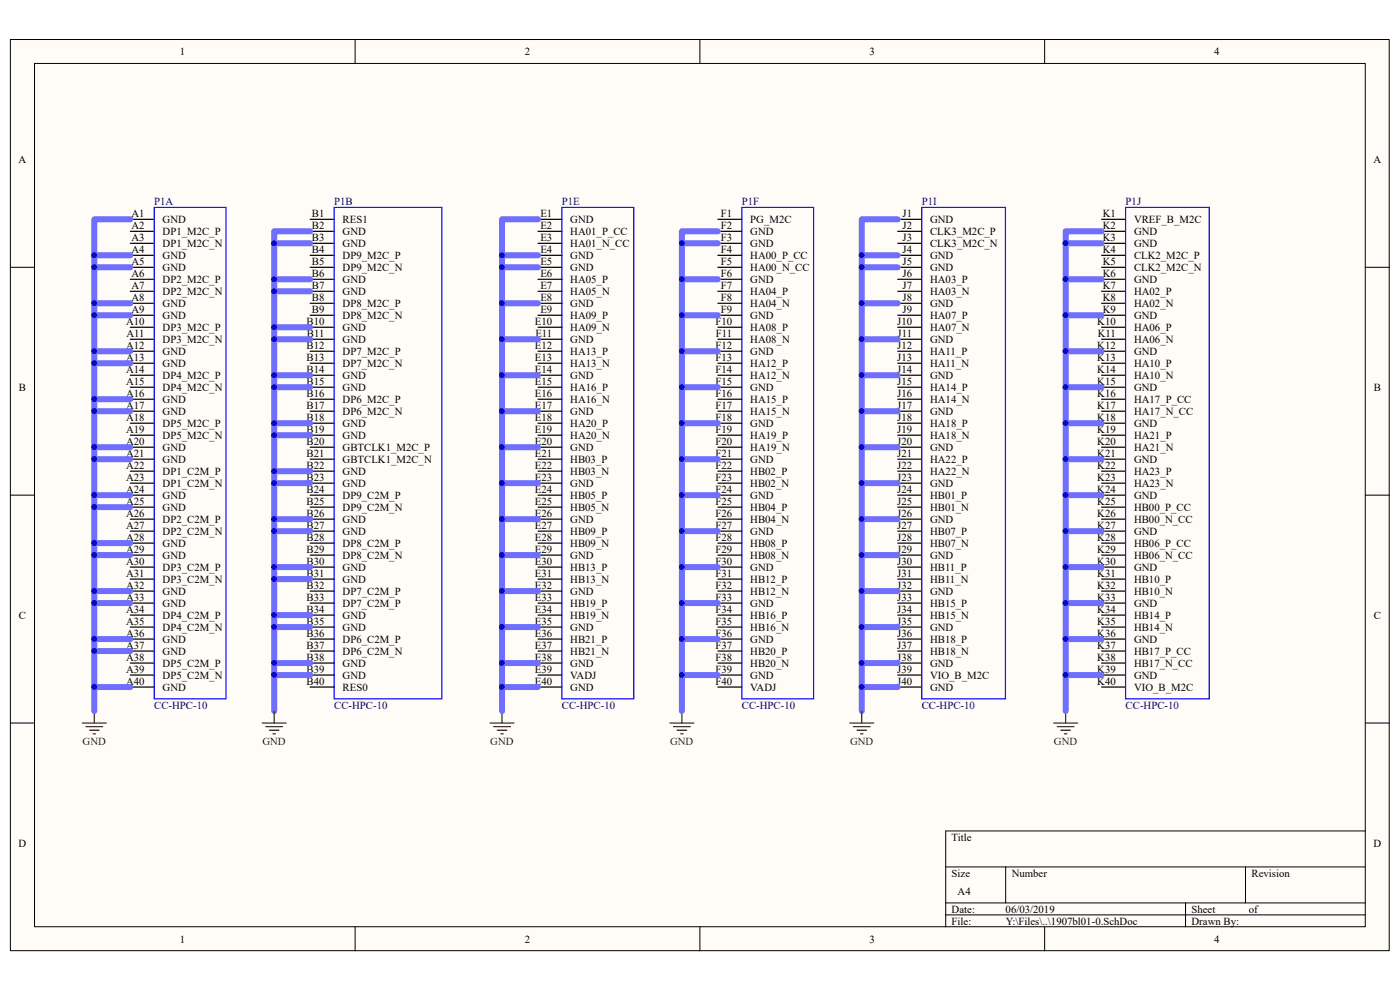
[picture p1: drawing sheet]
<svg xmlns="http://www.w3.org/2000/svg" width="297mm" height="210mm" viewBox="0 0 297 210" stroke-linecap="round" stroke-linejoin="round" font-family="sans-serif">
<path d="M2.2 8.4h292.5v193.3h-292.5z" fill="#fffcf8"/>
<path d="M2.2 8.4h292.5v193.3h-292.5z" fill="none" stroke="#000" stroke-width=".21"/>
<path d="M7.4 13.5h282.2v183.1h-282.2z" fill="#fffcf8"/>
<g fill="none" stroke="#000" stroke-width=".21">
<path d="M7.3 13.5h282.3v183.1h-282.3zM75.3 8.4v5.1M148.5 8.4v5.1M221.6 8.4v5.1M2.2 56.7h5.1M289.7 56.7h5.1M2.2 105h5.1M289.7 105h5.1M2.2 153.4h5.1M289.7 153.4h5.1M289.7 176.3h-89.1v20.3M75.3 196.6v5.1"/>
<path d="M148.5 196.6v5.1M200.6 183.9h89.1M200.6 191.5h89.1M200.6 194.1h89.1M213.4 183.9v7.6M221.6 196.6v5.1M251.5 191.5v5.1M264.2 183.9v7.6"/>
</g>
<g fill="none" stroke="#000" stroke-width=".25">
<path d="M27.6 46.5h5.1M27.6 49.1h5.1M27.6 51.6h5.1M27.6 54.2h5.1M27.6 56.7h5.1M27.6 59.2h5.1M65.8 46.5h5.1M65.8 49.1h5.1M65.8 51.6h5.1M65.8 54.2h5.1M65.8 56.7h5.1M65.8 59.2h5.1"/>
<path d="M114.1 46.5h5.1M114.1 49.1h5.1M114.1 51.6h5.1M114.1 54.2h5.1M114.1 56.7h5.1M114.1 59.2h5.1M152.3 46.5h5.1M152.3 49.1h5.1M152.3 51.6h5.1M152.3 54.2h5.1M152.3 56.7h5.1M152.3 59.2h5.1"/>
<path d="M190.5 46.5h5M190.5 49.1h5M190.5 51.6h5M190.5 54.2h5M190.5 56.7h5M190.5 59.2h5M233.7 46.5h5.1M233.7 49.1h5.1M233.7 51.6h5.1M233.7 54.2h5.1M233.7 56.7h5.1M233.7 59.2h5.1"/>
<path d="M27.6 61.8h5.1M27.6 64.3h5.1M27.6 66.9h5.1M27.6 69.4h5.1M27.6 72h5.1M27.6 74.5h5.1M27.6 77.1h5.1M27.6 79.6h5.1M65.8 61.8h5.1M65.8 64.3h5.1M65.8 66.9h5.1M65.8 69.4h5.1"/>
<path d="M65.8 72h5.1M65.8 74.5h5.1M65.8 77.1h5.1M65.8 79.6h5.1M114.1 61.8h5.1M114.1 64.3h5.1M114.1 66.9h5.1M114.1 69.4h5.1M114.1 72h5.1M114.1 74.5h5.1M114.1 77.1h5.1M114.1 79.6h5.1"/>
<path d="M152.3 61.8h5.1M152.3 64.3h5.1M152.3 66.9h5.1M152.3 69.4h5.1M152.3 72h5.1M152.3 74.5h5.1M152.3 77.1h5.1M152.3 79.6h5.1M190.5 61.8h5M190.5 64.3h5M190.5 66.9h5M190.5 69.4h5"/>
<path d="M190.5 72h5M190.5 74.5h5M190.5 77.1h5M190.5 79.6h5M233.7 61.8h5.1M233.7 64.3h5.1M233.7 66.9h5.1M233.7 69.4h5.1M233.7 72h5.1M233.7 74.5h5.1M233.7 77.1h5.1M233.7 79.6h5.1"/>
<path d="M27.6 82.1h5.1M27.6 84.7h5.1M27.6 87.2h5.1M27.6 89.8h5.1M27.6 92.3h5.1M27.6 94.9h5.1M27.6 97.4h5.1M27.6 100h5.1M65.8 82.1h5.1M65.8 84.7h5.1M65.8 87.2h5.1M65.8 89.8h5.1"/>
<path d="M65.8 92.3h5.1M65.8 94.9h5.1M65.8 97.4h5.1M65.8 100h5.1M114.1 82.1h5.1M114.1 84.7h5.1M114.1 87.2h5.1M114.1 89.8h5.1M114.1 92.3h5.1M114.1 94.9h5.1M114.1 97.4h5.1M114.1 100h5.1"/>
<path d="M152.3 82.1h5.1M152.3 84.7h5.1M152.3 87.2h5.1M152.3 89.8h5.1M152.3 92.3h5.1M152.3 94.9h5.1M152.3 97.4h5.1M152.3 100h5.1M190.5 82.1h5M190.5 84.7h5M190.5 87.2h5M190.5 89.8h5"/>
<path d="M190.5 92.3h5M190.5 94.9h5M190.5 97.4h5M190.5 100h5M233.7 82.1h5.1M233.7 84.7h5.1M233.7 87.2h5.1M233.7 89.8h5.1M233.7 92.3h5.1M233.7 94.9h5.1M233.7 97.4h5.1M233.7 100h5.1"/>
<path d="M27.6 102.5h5.1M27.6 105h5.1M27.6 107.6h5.1M27.6 110.1h5.1M27.6 112.7h5.1M27.6 115.2h5.1M27.6 117.8h5.1M65.8 102.5h5.1M65.8 105h5.1M65.8 107.6h5.1M65.8 110.1h5.1M65.8 112.7h5.1"/>
<path d="M65.8 115.2h5.1M65.8 117.8h5.1M114.1 102.5h5.1M114.1 105h5.1M114.1 107.6h5.1M114.1 110.1h5.1M114.1 112.7h5.1M114.1 115.2h5.1M114.1 117.8h5.1M152.3 102.5h5.1M152.3 105h5.1M152.3 107.6h5.1"/>
<path d="M152.3 110.1h5.1M152.3 112.7h5.1M152.3 115.2h5.1M152.3 117.8h5.1M190.5 102.5h5M190.5 105h5M190.5 107.6h5M190.5 110.1h5M190.5 112.7h5M190.5 115.2h5M190.5 117.8h5M233.7 102.5h5.1"/>
<path d="M233.7 105h5.1M233.7 107.6h5.1M233.7 110.1h5.1M233.7 112.7h5.1M233.7 115.2h5.1M233.7 117.8h5.1M27.6 120.3h5.1M27.6 122.9h5.1M27.6 125.4h5.1M27.6 127.9h5.1M27.6 130.5h5.1M27.6 133h5.1"/>
<path d="M27.6 135.6h5.1M27.6 138.1h5.1M65.8 120.3h5.1M65.8 122.9h5.1M65.8 125.4h5.1M65.8 127.9h5.1M65.8 130.5h5.1M65.8 133h5.1M65.8 135.6h5.1M65.8 138.1h5.1M114.1 120.3h5.1M114.1 122.9h5.1"/>
<path d="M114.1 125.4h5.1M114.1 127.9h5.1M114.1 130.5h5.1M114.1 133h5.1M114.1 135.6h5.1M114.1 138.1h5.1M152.3 120.3h5.1M152.3 122.9h5.1M152.3 125.4h5.1M152.3 127.9h5.1M152.3 130.5h5.1M152.3 133h5.1"/>
<path d="M152.3 135.6h5.1M152.3 138.1h5.1M190.5 120.3h5M190.5 122.9h5M190.5 125.4h5M190.5 127.9h5M190.5 130.5h5M190.5 133h5M190.5 135.6h5M190.5 138.1h5M233.7 120.3h5.1M233.7 122.9h5.1"/>
<path d="M233.7 125.4h5.1M233.7 127.9h5.1M233.7 130.5h5.1M233.7 133h5.1M233.7 135.6h5.1M233.7 138.1h5.1M27.6 140.7h5.1M27.6 143.2h5.1M27.6 145.7h5.1M65.8 140.7h5.1M65.8 143.2h5.1M65.8 145.7h5.1"/>
<path d="M114.1 140.7h5.1M114.1 143.2h5.1M114.1 145.7h5.1M152.3 140.7h5.1M152.3 143.2h5.1M152.3 145.7h5.1M190.5 140.7h5M190.5 143.2h5M190.5 145.7h5M233.7 140.7h5.1M233.7 143.2h5.1M233.7 145.7h5.1"/>
</g>
<path d="M32.7 44h15.2v104.2h-15.2zM70.9 44h22.8v104.2h-22.8zM119.2 44h15.2v104.2h-15.2zM157.4 44h15.2v104.2h-15.2zM195.5 44h17.8v104.2h-17.8zM238.8 44h17.8v104.2h-17.8z" fill="none" stroke="#00f" stroke-width=".25"/>
<g fill="none" stroke="#000080" stroke-width=".25">
<path d="M20 56.7h7.6M20 54.2h7.6M27.6 46.5h-7.6v99.2h7.6M58.2 51.6h7.6M58.2 59.2h7.6M65.8 49.1h-7.6v94.1h7.6M106.5 56.7h7.6M114.1 54.2h-7.6v96.6M114.1 46.5h-7.6v7.7M144.7 51.6h7.6M144.7 59.2h7.6M152.3 49.1h-7.6v101.7"/>
<path d="M182.8 56.7h7.7M182.8 54.2h7.7M190.5 46.5h-7.7v99.2h7.7M226.1 51.6h7.6M226.1 59.2h7.6M233.7 49.1h-7.6v94.1h7.6M20 77.1h7.6M20 74.5h7.6M20 66.9h7.6M20 64.3h7.6M58.2 61.8h7.6M58.2 72h7.6"/>
<path d="M58.2 69.4h7.6M58.2 79.6h7.6M106.5 64.3h7.6M106.5 72h7.6M106.5 79.6h7.6M144.7 74.5h7.6M144.7 66.9h7.6M182.8 64.3h7.7M182.8 72h7.7M182.8 79.6h7.7M226.1 74.5h7.6M226.1 66.9h7.6"/>
<path d="M20 97.4h7.6M20 94.9h7.6M20 87.2h7.6M20 84.7h7.6M58.2 82.1h7.6M58.2 92.3h7.6M58.2 89.8h7.6M58.2 100h7.6M106.5 94.9h7.6M106.5 87.2h7.6M144.7 97.4h7.6M144.7 82.1h7.6"/>
<path d="M144.7 89.8h7.6M182.8 94.9h7.7M182.8 87.2h7.7M226.1 97.4h7.6M226.1 82.1h7.6M226.1 89.8h7.6M20 117.8h7.6M20 115.2h7.6M20 107.6h7.6M20 105h7.6M58.2 102.5h7.6M58.2 112.7h7.6"/>
<path d="M58.2 110.1h7.6M106.5 117.8h7.6M106.5 102.5h7.6M106.5 110.1h7.6M144.7 105h7.6M144.7 112.7h7.6M182.8 117.8h7.7M182.8 102.5h7.7M182.8 110.1h7.7M226.1 105h7.6M226.1 112.7h7.6M20 138.1h7.6"/>
<path d="M20 135.6h7.6M20 127.9h7.6M20 125.4h7.6M58.2 122.9h7.6M58.2 120.3h7.6M58.2 133h7.6M58.2 130.5h7.6M106.5 125.4h7.6M106.5 133h7.6M144.7 135.6h7.6M144.7 127.9h7.6M144.7 120.3h7.6"/>
<path d="M182.8 125.4h7.7M182.8 133h7.7M226.1 135.6h7.6M226.1 127.9h7.6M226.1 120.3h7.6M20 145.7v5.1M58.2 140.7h7.6M58.2 143.2v7.6M106.5 140.7h7.6M106.5 145.7h7.6M144.7 143.2h7.6M182.8 140.7h7.7"/>
<path d="M182.8 145.7v5.1M226.1 143.2v7.6"/>
</g>
<g fill="none" stroke="#6e6eff" stroke-width="1.3">
<path d="M20 56.7h7.6M20 54.2h7.6M27.6 46.5h-7.6v99.2h7.6M58.2 51.6h7.6M58.2 59.2h7.6M65.8 49.1h-7.6v94.1h7.6M106.5 56.7h7.6M114.1 54.2h-7.6v96.6M114.1 46.5h-7.6v7.7M144.7 51.6h7.6M144.7 59.2h7.6M152.3 49.1h-7.6v101.7"/>
<path d="M182.8 56.7h7.7M182.8 54.2h7.7M190.5 46.5h-7.7v99.2h7.7M226.1 51.6h7.6M226.1 59.2h7.6M233.7 49.1h-7.6v94.1h7.6M20 77.1h7.6M20 74.5h7.6M20 66.9h7.6M20 64.3h7.6M58.2 61.8h7.6M58.2 72h7.6"/>
<path d="M58.2 69.4h7.6M58.2 79.6h7.6M106.5 64.3h7.6M106.5 72h7.6M106.5 79.6h7.6M144.7 74.5h7.6M144.7 66.9h7.6M182.8 64.3h7.7M182.8 72h7.7M182.8 79.6h7.7M226.1 74.5h7.6M226.1 66.9h7.6"/>
<path d="M20 97.4h7.6M20 94.9h7.6M20 87.2h7.6M20 84.7h7.6M58.2 82.1h7.6M58.2 92.3h7.6M58.2 89.8h7.6M58.2 100h7.6M106.5 94.9h7.6M106.5 87.2h7.6M144.7 97.4h7.6M144.7 82.1h7.6"/>
<path d="M144.7 89.8h7.6M182.8 94.9h7.7M182.8 87.2h7.7M226.1 97.4h7.6M226.1 82.1h7.6M226.1 89.8h7.6M20 117.8h7.6M20 115.2h7.6M20 107.6h7.6M20 105h7.6M58.2 102.5h7.6M58.2 112.7h7.6"/>
<path d="M58.2 110.1h7.6M106.5 117.8h7.6M106.5 102.5h7.6M106.5 110.1h7.6M144.7 105h7.6M144.7 112.7h7.6M182.8 117.8h7.7M182.8 102.5h7.7M182.8 110.1h7.7M226.1 105h7.6M226.1 112.7h7.6M20 138.1h7.6"/>
<path d="M20 135.6h7.6M20 127.9h7.6M20 125.4h7.6M58.2 122.9h7.6M58.2 120.3h7.6M58.2 133h7.6M58.2 130.5h7.6M106.5 125.4h7.6M106.5 133h7.6M144.7 135.6h7.6M144.7 127.9h7.6M144.7 120.3h7.6"/>
<path d="M182.8 125.4h7.7M182.8 133h7.7M226.1 135.6h7.6M226.1 127.9h7.6M226.1 120.3h7.6M20 145.7v5.1M58.2 140.7h7.6M58.2 143.2v7.6M106.5 140.7h7.6M106.5 145.7h7.6M144.7 143.2h7.6M182.8 140.7h7.7"/>
<path d="M182.8 145.7v5.1M226.1 143.2v7.6"/>
</g>
<g fill="#000080" stroke="#000080" stroke-width=".21">
<circle cx="20" cy="54.1" r=".48"/>
<circle cx="20" cy="56.7" r=".48"/>
<circle cx="20" cy="64.3" r=".48"/>
<circle cx="20" cy="66.9" r=".48"/>
<circle cx="20" cy="74.5" r=".48"/>
<circle cx="20" cy="77" r=".48"/>
<circle cx="20" cy="84.7" r=".48"/>
<circle cx="20" cy="87.2" r=".48"/>
<circle cx="20" cy="94.8" r=".48"/>
<circle cx="20" cy="97.4" r=".48"/>
<circle cx="20" cy="105" r=".48"/>
<circle cx="20" cy="107.6" r=".48"/>
<circle cx="20" cy="115.2" r=".48"/>
<circle cx="20" cy="117.7" r=".48"/>
<circle cx="20" cy="125.4" r=".48"/>
<circle cx="20" cy="127.9" r=".48"/>
<circle cx="20" cy="135.5" r=".48"/>
<circle cx="20" cy="138.1" r=".48"/>
<circle cx="20" cy="145.7" r=".48"/>
<circle cx="58.1" cy="51.6" r=".48"/>
<circle cx="58.1" cy="61.8" r=".48"/>
<circle cx="58.1" cy="59.2" r=".48"/>
<circle cx="58.1" cy="71.9" r=".48"/>
<circle cx="58.1" cy="69.4" r=".48"/>
<circle cx="58.1" cy="82.1" r=".48"/>
<circle cx="58.1" cy="79.6" r=".48"/>
<circle cx="58.1" cy="92.3" r=".48"/>
<circle cx="58.1" cy="89.8" r=".48"/>
<circle cx="58.1" cy="102.5" r=".48"/>
<circle cx="58.1" cy="99.9" r=".48"/>
<circle cx="58.1" cy="112.6" r=".48"/>
<circle cx="58.1" cy="110.1" r=".48"/>
<circle cx="58.1" cy="122.8" r=".48"/>
<circle cx="58.1" cy="120.3" r=".48"/>
<circle cx="58.1" cy="133" r=".48"/>
<circle cx="58.1" cy="130.5" r=".48"/>
<circle cx="58.1" cy="140.6" r=".48"/>
<circle cx="106.5" cy="56.7" r=".48"/>
<circle cx="58.1" cy="143.2" r=".48"/>
<circle cx="106.5" cy="145.7" r=".48"/>
<circle cx="106.5" cy="140.6" r=".48"/>
<circle cx="106.5" cy="133" r=".48"/>
<circle cx="106.5" cy="125.4" r=".48"/>
<circle cx="106.5" cy="117.7" r=".48"/>
<circle cx="106.5" cy="110.1" r=".48"/>
<circle cx="106.5" cy="102.5" r=".48"/>
<circle cx="106.5" cy="94.8" r=".48"/>
<circle cx="106.5" cy="87.2" r=".48"/>
<circle cx="106.5" cy="79.6" r=".48"/>
<circle cx="106.5" cy="71.9" r=".48"/>
<circle cx="106.5" cy="64.3" r=".48"/>
<circle cx="106.5" cy="54.1" r=".48"/>
<circle cx="144.6" cy="51.6" r=".48"/>
<circle cx="144.6" cy="59.2" r=".48"/>
<circle cx="144.6" cy="66.9" r=".48"/>
<circle cx="144.6" cy="74.5" r=".48"/>
<circle cx="144.6" cy="82.1" r=".48"/>
<circle cx="144.6" cy="89.8" r=".48"/>
<circle cx="144.6" cy="97.4" r=".48"/>
<circle cx="144.6" cy="105" r=".48"/>
<circle cx="144.6" cy="112.6" r=".48"/>
<circle cx="144.6" cy="120.3" r=".48"/>
<circle cx="144.6" cy="127.9" r=".48"/>
<circle cx="144.6" cy="135.5" r=".48"/>
<circle cx="144.6" cy="143.2" r=".48"/>
<circle cx="182.8" cy="54.1" r=".48"/>
<circle cx="182.8" cy="56.7" r=".48"/>
<circle cx="182.8" cy="64.3" r=".48"/>
<circle cx="182.8" cy="71.9" r=".48"/>
<circle cx="182.8" cy="79.6" r=".48"/>
<circle cx="182.8" cy="87.2" r=".48"/>
<circle cx="182.8" cy="94.8" r=".48"/>
<circle cx="182.8" cy="102.5" r=".48"/>
<circle cx="182.8" cy="110.1" r=".48"/>
<circle cx="182.8" cy="117.7" r=".48"/>
<circle cx="182.8" cy="125.4" r=".48"/>
<circle cx="182.8" cy="133" r=".48"/>
<circle cx="182.8" cy="140.6" r=".48"/>
<circle cx="182.8" cy="145.7" r=".48"/>
<circle cx="226" cy="51.6" r=".48"/>
<circle cx="226" cy="59.2" r=".48"/>
<circle cx="226" cy="66.9" r=".48"/>
<circle cx="226" cy="74.5" r=".48"/>
<circle cx="226" cy="82.1" r=".48"/>
<circle cx="226" cy="89.8" r=".48"/>
<circle cx="226" cy="97.4" r=".48"/>
<circle cx="226" cy="105" r=".48"/>
<circle cx="226" cy="112.6" r=".48"/>
<circle cx="226" cy="120.3" r=".48"/>
<circle cx="226" cy="127.9" r=".48"/>
<circle cx="226" cy="135.5" r=".48"/>
<circle cx="226" cy="143.2" r=".48"/>
</g>
<g fill="none" stroke="#800000" stroke-width=".25">
<path d="M17.5 153.4h5.1M18.2 154.1h3.6M19 154.9h2M19.8 155.7h.5M20 150.8v2.6M55.6 153.4h5.1M56.4 154.1h3.5M57.2 154.9h2M57.9 155.7h.5M58.2 150.8v2.6M104 153.4h5M104.7 154.1h3.6"/>
<path d="M105.5 154.9h2M106.3 155.7h.5M106.5 150.8v2.6M142.1 153.4h5.1M142.9 154.1h3.5M143.6 154.9h2.1M144.4 155.7h.5M144.7 150.8v2.6M180.3 153.4h5.1M181 154.1h3.6M181.8 154.9h2M182.6 155.7h.5"/>
<path d="M182.8 150.8v2.6M223.5 153.4h5.1M224.3 154.1h3.6M225.1 154.9h2M225.8 155.7h.5M226.1 150.8v2.6"/>
</g>
<g font-size="2.3">
<text x="38.2" y="11.7">1</text>
<text x="111.3" y="11.7">2</text>
<text x="184.5" y="11.7">3</text>
<text x="257.6" y="11.7">4</text>
<text x="3.9" y="34.6">A</text>
<text x="291.4" y="34.6">A</text>
<text x="27.9" y="46">A1</text>
<text x="34.5" y="47.3">GND</text>
<text x="66.2" y="46">B1</text>
<text x="72.7" y="47.3">RES1</text>
<text x="114.6" y="46">E1</text>
<text x="121" y="47.3">GND</text>
<text x="152.9" y="46">F1</text>
<text x="159.2" y="47.3">PG_M2C</text>
<text x="191.5" y="46">J1</text>
<text x="197.3" y="47.3">GND</text>
<text x="233.9" y="46">K1</text>
<text x="240.6" y="47.3">VREF_B_M2C</text>
<text x="27.9" y="48.6">A2</text>
<text x="27.9" y="51.1">A3</text>
<text x="27.9" y="53.7">A4</text>
<text x="34.5" y="49.8">DP1_M2C_P</text>
<text x="34.5" y="52.4">DP1_M2C_N</text>
<text x="66.2" y="48.6">B2</text>
<text x="66.2" y="51.1">B3</text>
<text x="66.2" y="53.7">B4</text>
<text x="72.7" y="49.8">GND</text>
<text x="72.7" y="52.4">GND</text>
<text x="114.6" y="48.6">E2</text>
<text x="114.6" y="51.1">E3</text>
<text x="114.6" y="53.7">E4</text>
<text x="121" y="49.8">HA01_P_CC</text>
<text x="121" y="52.4">HA01_N_CC</text>
<text x="152.9" y="48.6">F2</text>
<text x="152.9" y="51.1">F3</text>
<text x="152.9" y="53.7">F4</text>
<text x="159.2" y="49.8">GND</text>
<text x="159.2" y="52.4">GND</text>
<text x="191.5" y="48.6">J2</text>
<text x="191.5" y="51.1">J3</text>
<text x="191.5" y="53.7">J4</text>
<text x="197.3" y="49.8">CLK3_M2C_P</text>
<text x="197.3" y="52.4">CLK3_M2C_N</text>
<text x="233.9" y="48.6">K2</text>
<text x="233.9" y="51.1">K3</text>
<text x="233.9" y="53.7">K4</text>
<text x="240.6" y="49.8">GND</text>
<text x="240.6" y="52.4">GND</text>
<text x="27.9" y="56.2">A5</text>
<text x="27.9" y="58.8">A6</text>
<text x="34.5" y="54.9">GND</text>
<text x="34.5" y="57.5">GND</text>
<text x="66.2" y="56.2">B5</text>
<text x="66.2" y="58.8">B6</text>
<text x="72.7" y="54.9">DP9_M2C_P</text>
<text x="72.7" y="57.5">DP9_M2C_N</text>
<text x="114.6" y="56.2">E5</text>
<text x="114.6" y="58.8">E6</text>
<text x="121" y="54.9">GND</text>
<text x="121" y="57.5">GND</text>
<text x="152.9" y="56.2">F5</text>
<text x="152.9" y="58.8">F6</text>
<text x="159.2" y="54.9">HA00_P_CC</text>
<text x="159.2" y="57.5">HA00_N_CC</text>
<text x="191.5" y="56.2">J5</text>
<text x="191.5" y="58.8">J6</text>
<text x="197.3" y="54.9">GND</text>
<text x="197.3" y="57.5">GND</text>
<text x="233.9" y="56.2">K5</text>
<text x="233.9" y="58.8">K6</text>
<text x="240.6" y="54.9">CLK2_M2C_P</text>
<text x="240.6" y="57.5">CLK2_M2C_N</text>
<text x="27.9" y="61.3">A7</text>
<text x="27.9" y="63.8">A8</text>
<text x="34.5" y="60">DP2_M2C_P</text>
<text x="34.5" y="62.6">DP2_M2C_N</text>
<text x="34.5" y="65.1">GND</text>
<text x="66.2" y="61.3">B7</text>
<text x="66.2" y="63.8">B8</text>
<text x="72.7" y="60">GND</text>
<text x="72.7" y="62.6">GND</text>
<text x="72.7" y="65.1">DP8_M2C_P</text>
<text x="114.6" y="61.3">E7</text>
<text x="114.6" y="63.8">E8</text>
<text x="121" y="60">HA05_P</text>
<text x="121" y="62.6">HA05_N</text>
<text x="121" y="65.1">GND</text>
<text x="152.9" y="61.3">F7</text>
<text x="152.9" y="63.8">F8</text>
<text x="159.2" y="60">GND</text>
<text x="159.2" y="62.6">HA04_P</text>
<text x="159.2" y="65.1">HA04_N</text>
<text x="191.5" y="61.3">J7</text>
<text x="191.5" y="63.8">J8</text>
<text x="197.3" y="60">HA03_P</text>
<text x="197.3" y="62.6">HA03_N</text>
<text x="197.3" y="65.1">GND</text>
<text x="233.9" y="61.3">K7</text>
<text x="233.9" y="63.8">K8</text>
<text x="240.6" y="60">GND</text>
<text x="240.6" y="62.6">HA02_P</text>
<text x="240.6" y="65.1">HA02_N</text>
<text x="26.8" y="68.9">A10</text>
<text x="26.8" y="71.5">A11</text>
<text x="27.9" y="66.4">A9</text>
<text x="34.5" y="67.6">GND</text>
<text x="34.5" y="70.2">DP3_M2C_P</text>
<text x="65" y="68.9">B10</text>
<text x="65.1" y="71.5">B11</text>
<text x="66.2" y="66.4">B9</text>
<text x="72.7" y="67.6">DP8_M2C_N</text>
<text x="72.7" y="70.2">GND</text>
<text x="113.5" y="68.9">E10</text>
<text x="113.6" y="71.5">E11</text>
<text x="114.6" y="66.4">E9</text>
<text x="121" y="67.6">HA09_P</text>
<text x="121" y="70.2">HA09_N</text>
<text x="151.8" y="68.9">F10</text>
<text x="151.8" y="71.5">F11</text>
<text x="152.9" y="66.4">F9</text>
<text x="159.2" y="67.6">GND</text>
<text x="159.2" y="70.2">HA08_P</text>
<text x="190.3" y="68.9">J10</text>
<text x="190.4" y="71.5">J11</text>
<text x="191.5" y="66.4">J9</text>
<text x="197.3" y="67.6">HA07_P</text>
<text x="197.3" y="70.2">HA07_N</text>
<text x="232.8" y="68.9">K10</text>
<text x="232.9" y="71.5">K11</text>
<text x="233.9" y="66.4">K9</text>
<text x="240.6" y="67.6">GND</text>
<text x="240.6" y="70.2">HA06_P</text>
<text x="26.8" y="74">A12</text>
<text x="26.8" y="76.6">A13</text>
<text x="34.5" y="72.7">DP3_M2C_N</text>
<text x="34.5" y="75.3">GND</text>
<text x="34.5" y="77.9">GND</text>
<text x="65" y="74">B12</text>
<text x="65" y="76.6">B13</text>
<text x="72.7" y="72.7">GND</text>
<text x="72.7" y="75.3">DP7_M2C_P</text>
<text x="72.7" y="77.9">DP7_M2C_N</text>
<text x="113.5" y="74">E12</text>
<text x="113.5" y="76.6">E13</text>
<text x="121" y="72.7">GND</text>
<text x="121" y="75.3">HA13_P</text>
<text x="121" y="77.9">HA13_N</text>
<text x="151.8" y="74">F12</text>
<text x="151.8" y="76.6">F13</text>
<text x="159.2" y="72.7">HA08_N</text>
<text x="159.2" y="75.3">GND</text>
<text x="159.2" y="77.9">HA12_P</text>
<text x="190.3" y="74">J12</text>
<text x="190.3" y="76.6">J13</text>
<text x="197.3" y="72.7">GND</text>
<text x="197.3" y="75.3">HA11_P</text>
<text x="197.3" y="77.9">HA11_N</text>
<text x="232.8" y="74">K12</text>
<text x="232.8" y="76.6">K13</text>
<text x="240.6" y="72.7">HA06_N</text>
<text x="240.6" y="75.3">GND</text>
<text x="240.6" y="77.9">HA10_P</text>
<text x="4" y="82.9">B</text>
<text x="26.8" y="79.1">A14</text>
<text x="26.8" y="81.7">A15</text>
<text x="34.5" y="80.4">DP4_M2C_P</text>
<text x="34.5" y="82.9">DP4_M2C_N</text>
<text x="65" y="79.1">B14</text>
<text x="65" y="81.7">B15</text>
<text x="72.7" y="80.4">GND</text>
<text x="72.7" y="82.9">GND</text>
<text x="113.5" y="79.1">E14</text>
<text x="113.5" y="81.7">E15</text>
<text x="121" y="80.4">GND</text>
<text x="121" y="82.9">HA16_P</text>
<text x="151.8" y="79.1">F14</text>
<text x="151.8" y="81.7">F15</text>
<text x="159.2" y="80.4">HA12_N</text>
<text x="159.2" y="82.9">GND</text>
<text x="190.3" y="79.1">J14</text>
<text x="190.3" y="81.7">J15</text>
<text x="197.3" y="80.4">GND</text>
<text x="197.3" y="82.9">HA14_P</text>
<text x="232.8" y="79.1">K14</text>
<text x="232.8" y="81.7">K15</text>
<text x="240.6" y="80.4">HA10_N</text>
<text x="240.6" y="82.9">GND</text>
<text x="291.5" y="82.9">B</text>
<text x="26.8" y="84.2">A16</text>
<text x="26.8" y="86.7">A17</text>
<text x="26.8" y="89.3">A18</text>
<text x="34.5" y="85.5">GND</text>
<text x="34.5" y="88">GND</text>
<text x="65" y="84.2">B16</text>
<text x="65" y="86.7">B17</text>
<text x="65" y="89.3">B18</text>
<text x="72.7" y="85.5">DP6_M2C_P</text>
<text x="72.7" y="88">DP6_M2C_N</text>
<text x="113.5" y="84.2">E16</text>
<text x="113.5" y="86.7">E17</text>
<text x="113.5" y="89.3">E18</text>
<text x="121" y="85.5">HA16_N</text>
<text x="121" y="88">GND</text>
<text x="151.8" y="84.2">F16</text>
<text x="151.8" y="86.7">F17</text>
<text x="151.8" y="89.3">F18</text>
<text x="159.2" y="85.5">HA15_P</text>
<text x="159.2" y="88">HA15_N</text>
<text x="190.3" y="84.2">J16</text>
<text x="190.3" y="86.7">J17</text>
<text x="190.3" y="89.3">J18</text>
<text x="197.3" y="85.5">HA14_N</text>
<text x="197.3" y="88">GND</text>
<text x="232.8" y="84.2">K16</text>
<text x="232.8" y="86.7">K17</text>
<text x="232.8" y="89.3">K18</text>
<text x="240.6" y="85.5">HA17_P_CC</text>
<text x="240.6" y="88">HA17_N_CC</text>
<text x="26.8" y="91.8">A19</text>
<text x="26.8" y="94.4">A20</text>
<text x="34.5" y="90.6">DP5_M2C_P</text>
<text x="34.5" y="93.1">DP5_M2C_N</text>
<text x="34.5" y="95.6">GND</text>
<text x="65" y="91.8">B19</text>
<text x="65" y="94.4">B20</text>
<text x="72.7" y="90.6">GND</text>
<text x="72.7" y="93.1">GND</text>
<text x="72.7" y="95.6">GBTCLK1_M2C_P</text>
<text x="113.5" y="91.8">E19</text>
<text x="113.5" y="94.4">E20</text>
<text x="121" y="90.6">HA20_P</text>
<text x="121" y="93.1">HA20_N</text>
<text x="121" y="95.6">GND</text>
<text x="151.8" y="91.8">F19</text>
<text x="151.8" y="94.4">F20</text>
<text x="159.2" y="90.6">GND</text>
<text x="159.2" y="93.1">HA19_P</text>
<text x="159.2" y="95.6">HA19_N</text>
<text x="190.3" y="91.8">J19</text>
<text x="190.3" y="94.4">J20</text>
<text x="197.3" y="90.6">HA18_P</text>
<text x="197.3" y="93.1">HA18_N</text>
<text x="197.3" y="95.6">GND</text>
<text x="232.8" y="91.8">K19</text>
<text x="232.8" y="94.4">K20</text>
<text x="240.6" y="90.6">GND</text>
<text x="240.6" y="93.1">HA21_P</text>
<text x="240.6" y="95.6">HA21_N</text>
<text x="26.8" y="96.9">A21</text>
<text x="26.8" y="99.4">A22</text>
<text x="26.8" y="102">A23</text>
<text x="34.5" y="98.2">GND</text>
<text x="34.5" y="100.7">DP1_C2M_P</text>
<text x="65" y="96.9">B21</text>
<text x="65" y="99.4">B22</text>
<text x="65" y="102">B23</text>
<text x="72.7" y="98.2">GBTCLK1_M2C_N</text>
<text x="72.7" y="100.7">GND</text>
<text x="113.5" y="96.9">E21</text>
<text x="113.5" y="99.4">E22</text>
<text x="113.5" y="102">E23</text>
<text x="121" y="98.2">HB03_P</text>
<text x="121" y="100.7">HB03_N</text>
<text x="151.8" y="96.9">F21</text>
<text x="151.8" y="99.4">F22</text>
<text x="151.8" y="102">F23</text>
<text x="159.2" y="98.2">GND</text>
<text x="159.2" y="100.7">HB02_P</text>
<text x="190.3" y="96.9">J21</text>
<text x="190.3" y="99.4">J22</text>
<text x="190.3" y="102">J23</text>
<text x="197.3" y="98.2">HA22_P</text>
<text x="197.3" y="100.7">HA22_N</text>
<text x="232.8" y="96.9">K21</text>
<text x="232.8" y="99.4">K22</text>
<text x="232.8" y="102">K23</text>
<text x="240.6" y="98.2">GND</text>
<text x="240.6" y="100.7">HA23_P</text>
<text x="26.8" y="104.6">A24</text>
<text x="26.8" y="107.1">A25</text>
<text x="34.5" y="103.3">DP1_C2M_N</text>
<text x="34.5" y="105.8">GND</text>
<text x="65" y="104.6">B24</text>
<text x="65" y="107.1">B25</text>
<text x="72.7" y="103.3">GND</text>
<text x="72.7" y="105.8">DP9_C2M_P</text>
<text x="113.5" y="104.6">E24</text>
<text x="113.5" y="107.1">E25</text>
<text x="121" y="103.3">GND</text>
<text x="121" y="105.8">HB05_P</text>
<text x="151.8" y="104.6">F24</text>
<text x="151.8" y="107.1">F25</text>
<text x="159.2" y="103.3">HB02_N</text>
<text x="159.2" y="105.8">GND</text>
<text x="190.3" y="104.6">J24</text>
<text x="190.3" y="107.1">J25</text>
<text x="197.3" y="103.3">GND</text>
<text x="197.3" y="105.8">HB01_P</text>
<text x="232.8" y="104.6">K24</text>
<text x="232.8" y="107.1">K25</text>
<text x="240.6" y="103.3">HA23_N</text>
<text x="240.6" y="105.8">GND</text>
<text x="26.8" y="109.6">A26</text>
<text x="26.8" y="112.2">A27</text>
<text x="34.5" y="108.4">GND</text>
<text x="34.5" y="110.9">DP2_C2M_P</text>
<text x="34.5" y="113.5">DP2_C2M_N</text>
<text x="65" y="109.6">B26</text>
<text x="65" y="112.2">B27</text>
<text x="72.7" y="108.4">DP9_C2M_N</text>
<text x="72.7" y="110.9">GND</text>
<text x="72.7" y="113.5">GND</text>
<text x="113.5" y="109.6">E26</text>
<text x="113.5" y="112.2">E27</text>
<text x="121" y="108.4">HB05_N</text>
<text x="121" y="110.9">GND</text>
<text x="121" y="113.5">HB09_P</text>
<text x="151.8" y="109.6">F26</text>
<text x="151.8" y="112.2">F27</text>
<text x="159.2" y="108.4">HB04_P</text>
<text x="159.2" y="110.9">HB04_N</text>
<text x="159.2" y="113.5">GND</text>
<text x="190.3" y="109.6">J26</text>
<text x="190.3" y="112.2">J27</text>
<text x="197.3" y="108.4">HB01_N</text>
<text x="197.3" y="110.9">GND</text>
<text x="197.3" y="113.5">HB07_P</text>
<text x="232.8" y="109.6">K26</text>
<text x="232.8" y="112.2">K27</text>
<text x="240.6" y="108.4">HB00_P_CC</text>
<text x="240.6" y="110.9">HB00_N_CC</text>
<text x="240.6" y="113.5">GND</text>
<text x="26.8" y="114.7">A28</text>
<text x="26.8" y="117.3">A29</text>
<text x="26.8" y="119.8">A30</text>
<text x="34.5" y="116">GND</text>
<text x="34.5" y="118.5">GND</text>
<text x="65" y="114.7">B28</text>
<text x="65" y="117.3">B29</text>
<text x="65" y="119.8">B30</text>
<text x="72.7" y="116">DP8_C2M_P</text>
<text x="72.7" y="118.5">DP8_C2M_N</text>
<text x="113.5" y="114.7">E28</text>
<text x="113.5" y="117.3">E29</text>
<text x="113.5" y="119.8">E30</text>
<text x="121" y="116">HB09_N</text>
<text x="121" y="118.5">GND</text>
<text x="151.8" y="114.7">F28</text>
<text x="151.8" y="117.3">F29</text>
<text x="151.8" y="119.8">F30</text>
<text x="159.2" y="116">HB08_P</text>
<text x="159.2" y="118.5">HB08_N</text>
<text x="190.3" y="114.7">J28</text>
<text x="190.3" y="117.3">J29</text>
<text x="190.3" y="119.8">J30</text>
<text x="197.3" y="116">HB07_N</text>
<text x="197.3" y="118.5">GND</text>
<text x="232.8" y="114.7">K28</text>
<text x="232.8" y="117.3">K29</text>
<text x="232.8" y="119.8">K30</text>
<text x="240.6" y="116">HB06_P_CC</text>
<text x="240.6" y="118.5">HB06_N_CC</text>
<text x="26.8" y="122.3">A31</text>
<text x="26.8" y="124.9">A32</text>
<text x="34.5" y="121.1">DP3_C2M_P</text>
<text x="34.5" y="123.6">DP3_C2M_N</text>
<text x="65" y="122.3">B31</text>
<text x="65" y="124.9">B32</text>
<text x="72.7" y="121.1">GND</text>
<text x="72.7" y="123.6">GND</text>
<text x="113.5" y="122.3">E31</text>
<text x="113.5" y="124.9">E32</text>
<text x="121" y="121.1">HB13_P</text>
<text x="121" y="123.6">HB13_N</text>
<text x="151.8" y="122.3">F31</text>
<text x="151.8" y="124.9">F32</text>
<text x="159.2" y="121.1">GND</text>
<text x="159.2" y="123.6">HB12_P</text>
<text x="190.3" y="122.3">J31</text>
<text x="190.3" y="124.9">J32</text>
<text x="197.3" y="121.1">HB11_P</text>
<text x="197.3" y="123.6">HB11_N</text>
<text x="232.8" y="122.3">K31</text>
<text x="232.8" y="124.9">K32</text>
<text x="240.6" y="121.1">GND</text>
<text x="240.6" y="123.6">HB10_P</text>
<text x="4" y="131.3">C</text>
<text x="26.8" y="127.4">A33</text>
<text x="26.8" y="130">A34</text>
<text x="34.5" y="126.2">GND</text>
<text x="34.5" y="128.7">GND</text>
<text x="34.5" y="131.3">DP4_C2M_P</text>
<text x="65" y="127.4">B33</text>
<text x="65" y="130">B34</text>
<text x="72.7" y="126.2">DP7_C2M_P</text>
<text x="72.7" y="128.7">DP7_C2M_P</text>
<text x="72.7" y="131.3">GND</text>
<text x="113.5" y="127.4">E33</text>
<text x="113.5" y="130">E34</text>
<text x="121" y="126.2">GND</text>
<text x="121" y="128.7">HB19_P</text>
<text x="121" y="131.3">HB19_N</text>
<text x="151.8" y="127.4">F33</text>
<text x="151.8" y="130">F34</text>
<text x="159.2" y="126.2">HB12_N</text>
<text x="159.2" y="128.7">GND</text>
<text x="159.2" y="131.3">HB16_P</text>
<text x="190.3" y="127.4">J33</text>
<text x="190.3" y="130">J34</text>
<text x="197.3" y="126.2">GND</text>
<text x="197.3" y="128.7">HB15_P</text>
<text x="197.3" y="131.3">HB15_N</text>
<text x="232.8" y="127.4">K33</text>
<text x="232.8" y="130">K34</text>
<text x="240.6" y="126.2">HB10_N</text>
<text x="240.6" y="128.7">GND</text>
<text x="240.6" y="131.3">HB14_P</text>
<text x="291.5" y="131.3">C</text>
<text x="26.8" y="132.5">A35</text>
<text x="26.8" y="135.1">A36</text>
<text x="26.8" y="137.6">A37</text>
<text x="34.5" y="133.8">DP4_C2M_N</text>
<text x="34.5" y="136.4">GND</text>
<text x="65" y="132.5">B35</text>
<text x="65" y="135.1">B36</text>
<text x="65" y="137.6">B37</text>
<text x="72.7" y="133.8">GND</text>
<text x="72.7" y="136.4">DP6_C2M_P</text>
<text x="113.5" y="132.5">E35</text>
<text x="113.5" y="135.1">E36</text>
<text x="113.5" y="137.6">E37</text>
<text x="121" y="133.8">GND</text>
<text x="121" y="136.4">HB21_P</text>
<text x="151.8" y="132.5">F35</text>
<text x="151.8" y="135.1">F36</text>
<text x="151.8" y="137.6">F37</text>
<text x="159.2" y="133.8">HB16_N</text>
<text x="159.2" y="136.4">GND</text>
<text x="190.3" y="132.5">J35</text>
<text x="190.3" y="135.1">J36</text>
<text x="190.3" y="137.6">J37</text>
<text x="197.3" y="133.8">GND</text>
<text x="197.3" y="136.4">HB18_P</text>
<text x="232.8" y="132.5">K35</text>
<text x="232.8" y="135.1">K36</text>
<text x="232.8" y="137.6">K37</text>
<text x="240.6" y="133.8">HB14_N</text>
<text x="240.6" y="136.4">GND</text>
<text x="26.8" y="140.2">A38</text>
<text x="26.8" y="142.7">A39</text>
<text x="34.5" y="138.9">GND</text>
<text x="34.5" y="141.4">DP5_C2M_P</text>
<text x="34.5" y="144">DP5_C2M_N</text>
<text x="65" y="140.2">B38</text>
<text x="65" y="142.7">B39</text>
<text x="72.7" y="138.9">DP6_C2M_N</text>
<text x="72.7" y="141.4">GND</text>
<text x="72.7" y="144">GND</text>
<text x="113.5" y="140.2">E38</text>
<text x="113.5" y="142.7">E39</text>
<text x="121" y="138.9">HB21_N</text>
<text x="121" y="141.4">GND</text>
<text x="121" y="144">VADJ</text>
<text x="151.8" y="140.2">F38</text>
<text x="151.8" y="142.7">F39</text>
<text x="159.2" y="138.9">HB20_P</text>
<text x="159.2" y="141.4">HB20_N</text>
<text x="159.2" y="144">GND</text>
<text x="190.3" y="140.2">J38</text>
<text x="190.3" y="142.7">J39</text>
<text x="197.3" y="138.9">HB18_N</text>
<text x="197.3" y="141.4">GND</text>
<text x="197.3" y="144">VIO_B_M2C</text>
<text x="232.8" y="140.2">K38</text>
<text x="232.8" y="142.7">K39</text>
<text x="240.6" y="138.9">HB17_P_CC</text>
<text x="240.6" y="141.4">HB17_N_CC</text>
<text x="240.6" y="144">GND</text>
<text x="26.8" y="145.2">A40</text>
<text x="34.5" y="146.5">GND</text>
<text x="65" y="145.2">B40</text>
<text x="72.7" y="146.5">RES0</text>
<text x="113.5" y="145.2">E40</text>
<text x="121" y="146.5">GND</text>
<text x="151.8" y="145.2">F40</text>
<text x="159.2" y="146.5">VADJ</text>
<text x="190.3" y="145.2">J40</text>
<text x="197.3" y="146.5">GND</text>
<text x="232.8" y="145.2">K40</text>
<text x="240.6" y="146.5">VIO_B_M2C</text>
<text x="3.9" y="179.6">D</text>
<text x="201.9" y="178.3">Title</text>
<text x="291.4" y="179.6">D</text>
<text x="201.9" y="186">Size</text>
<text x="214.6" y="186">Number</text>
<text x="265.5" y="186">Revision</text>
<text x="203.2" y="189.8">A4</text>
<text x="201.9" y="193.6">Date:</text>
<text x="201.9" y="196.1">File:</text>
<text x="213.3" y="193.6">06/03/2019</text>
<text x="213.4" y="196.1">Y:\Files\..\1907bl01-0.SchDoc</text>
<text x="252.8" y="196.1">Drawn By:</text>
<text x="252.8" y="193.6">Sheet</text>
<text x="265" y="193.6">of</text>
<text x="38.2" y="199.9">1</text>
<text x="111.3" y="199.9">2</text>
<text x="184.5" y="199.9">3</text>
<text x="257.6" y="199.9">4</text>
</g>
<g font-size="2.3" fill="#000080">
<text x="32.7" y="43.5">P1A</text>
<text x="70.9" y="43.5">P1B</text>
<text x="119.2" y="43.5">P1E</text>
<text x="157.4" y="43.5">P1F</text>
<text x="195.5" y="43.5">P1I</text>
<text x="238.8" y="43.5">P1J</text>
<text x="32.7" y="150.3">CC-HPC-10</text>
<text x="70.9" y="150.3">CC-HPC-10</text>
<text x="119.2" y="150.3">CC-HPC-10</text>
<text x="157.4" y="150.3">CC-HPC-10</text>
<text x="195.5" y="150.3">CC-HPC-10</text>
<text x="238.8" y="150.3">CC-HPC-10</text>
</g>
<g font-size="2.3" fill="#800000">
<text x="17.5" y="158">GND</text>
<text x="55.7" y="158">GND</text>
<text x="104" y="158">GND</text>
<text x="142.2" y="158">GND</text>
<text x="180.3" y="158">GND</text>
<text x="223.6" y="158">GND</text>
</g>
</svg>
